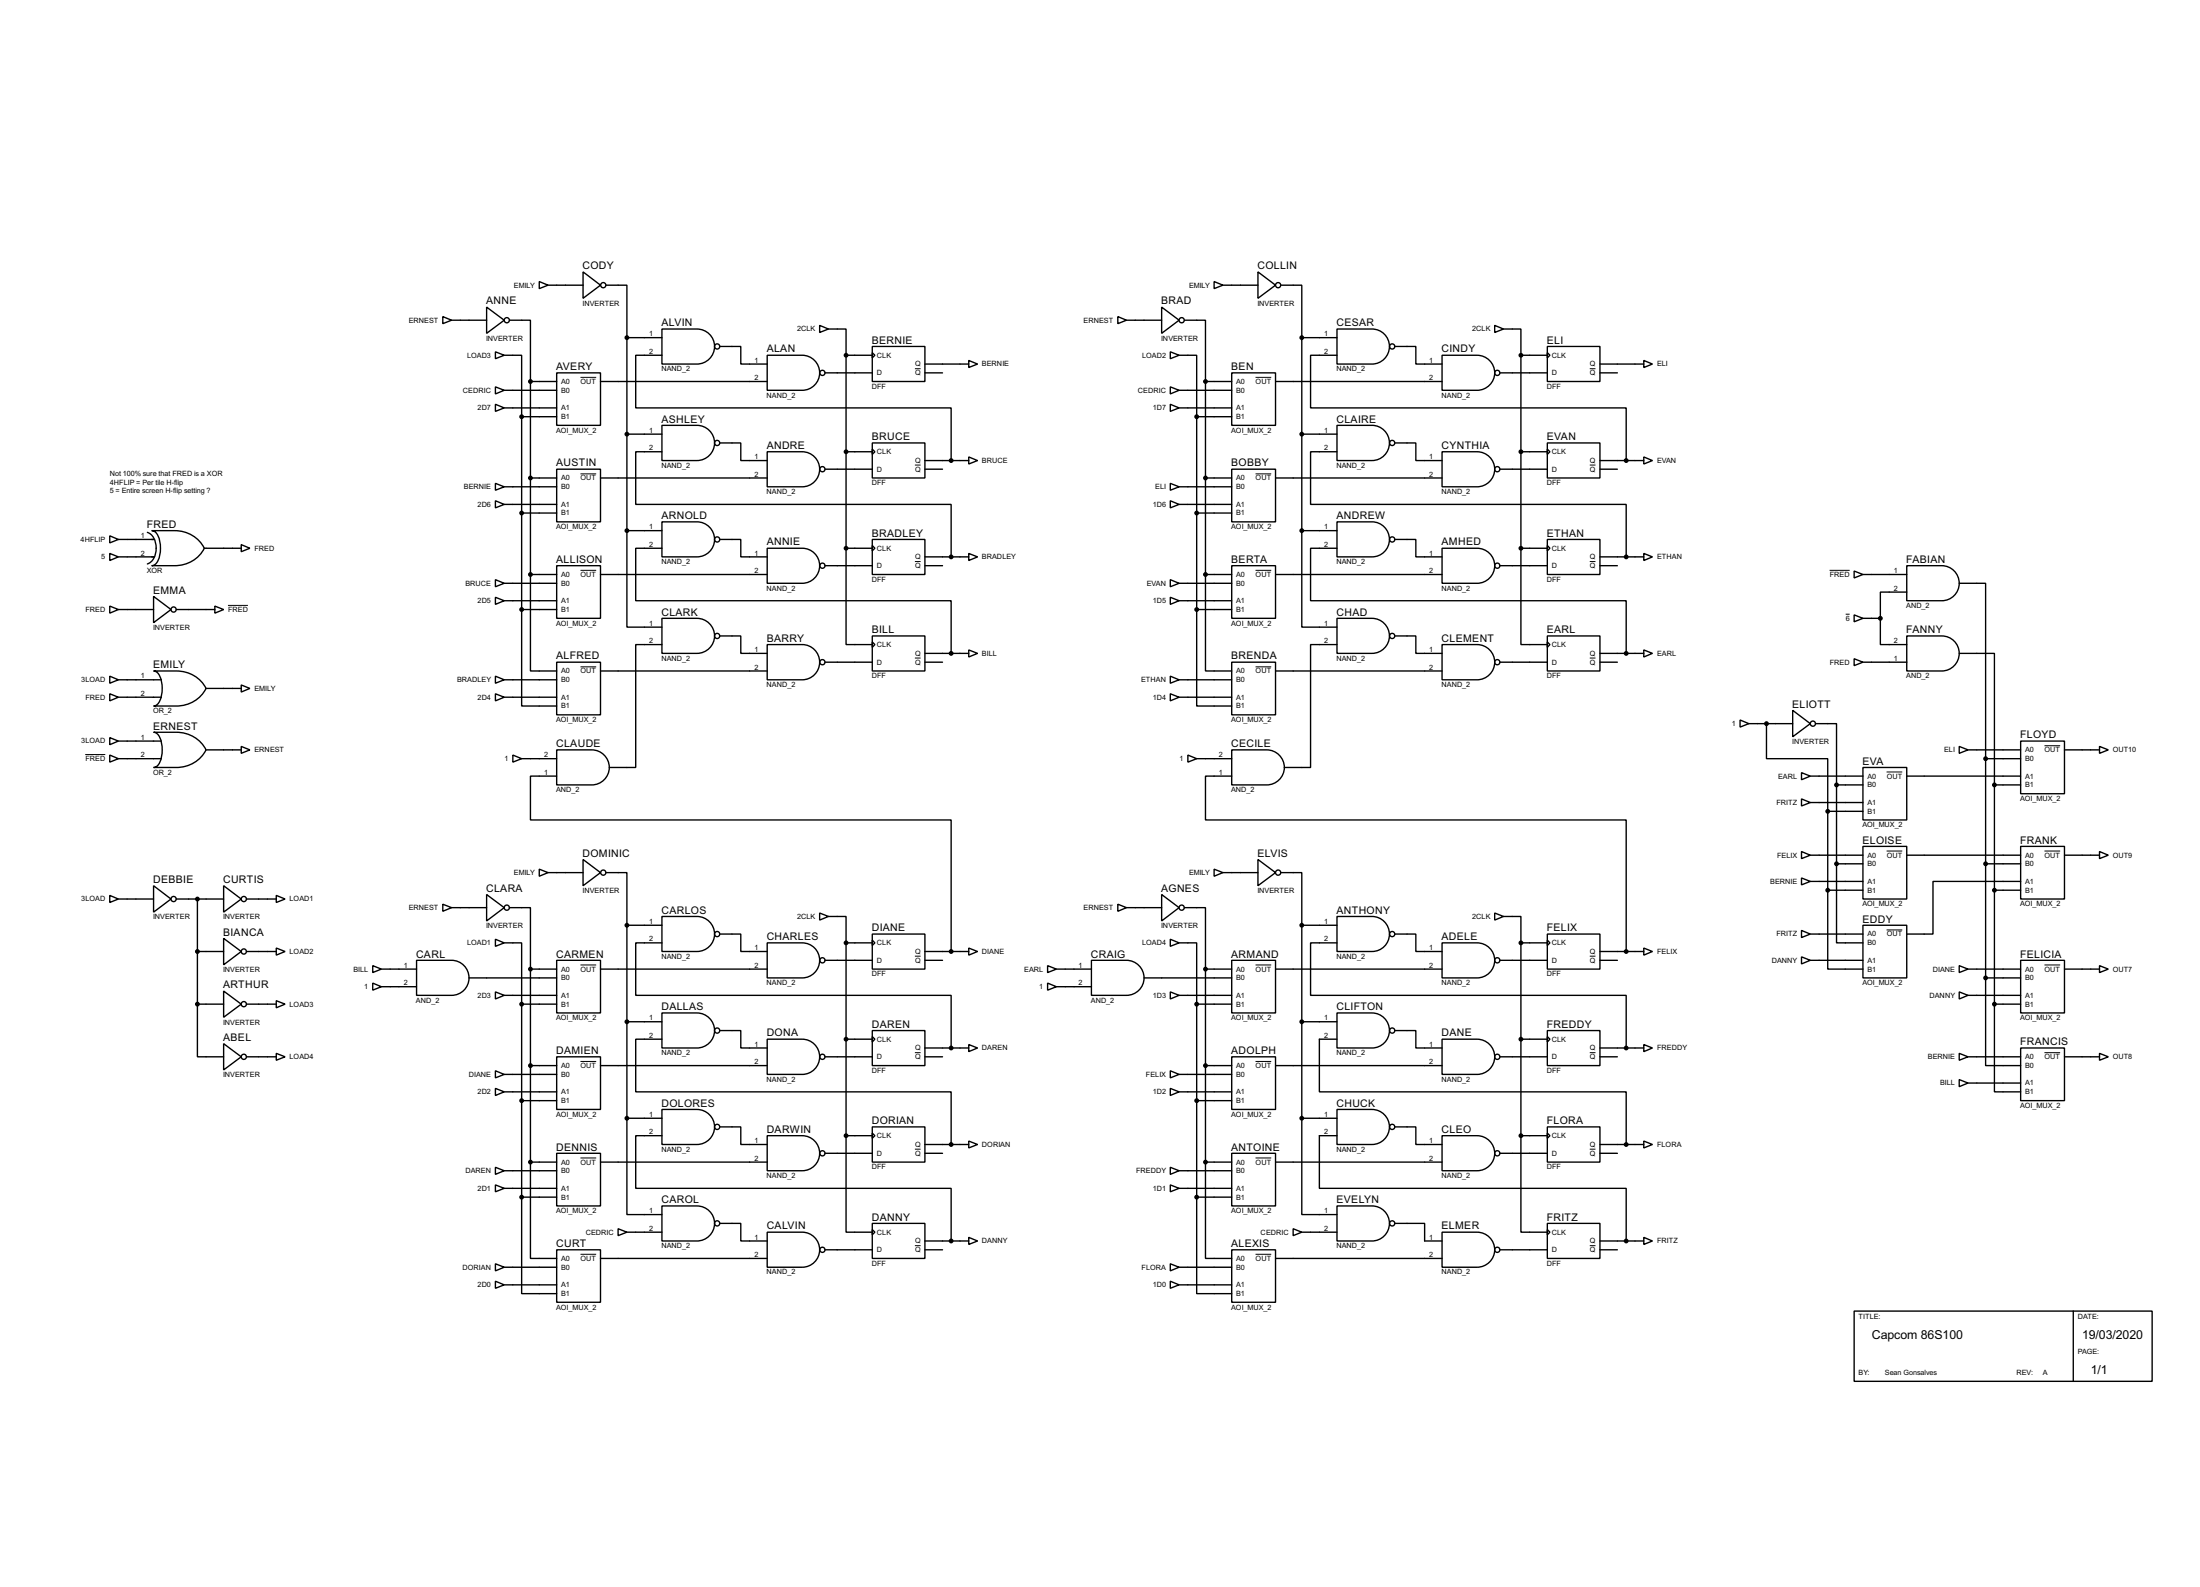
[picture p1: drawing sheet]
<svg xmlns="http://www.w3.org/2000/svg" width="637mm" height="460mm" viewBox="0 0 637 460" stroke-linecap="round" stroke-linejoin="round" font-family="sans-serif">
<g fill="none" stroke="#000" stroke-width=".4">
<path d="M169 78.8l5 3.8-5 3.8zM364.5 78.8l5.1 3.8-5.1 3.8zM128.3 91.7l2.6 1.1-2.6 1zM130.9 92.8h10.1M141 89l5.1 3.8-5.1 3.8zM147.6 92.8h6.1v17.7M156.3 81.6l2.5 1-2.5 1zM158.8 82.6h10.2M175.6 82.6h6.1v15.2M181.7 97.8v55.9M181.7 97.8h10.1M191.8 95.3h10.2a5.1 5.1 0 0 1 5.1 5.1 5.1 5.1 0 0 1-5.1 5.1h-10.2z"/>
<path d="M237.5 94.3l2.6 1-2.6 1zM240.1 95.3h5.1v7.6M323.9 91.7l2.5 1.1-2.5 1zM326.4 92.8h10.2M336.6 89l5.1 3.8-5.1 3.8zM343.2 92.8h6.1v17.7M351.8 81.6l2.6 1-2.6 1zM354.4 82.6h10.1M371.1 82.6h6.1v15.2M377.2 97.8h10.2M377.2 97.8v55.9M387.4 95.3h10.2a5.1 5.1 0 0 1 5 5.1 5.1 5.1 0 0 1-5 5.1h-10.2z"/>
<path d="M433.1 94.3l2.6 1-2.6 1zM435.7 95.3h5v7.6M143.6 117.1l2.5 1.1-2.5 1zM143.6 112.1l2.5 1-2.5 1zM143.6 101.9l2.5 1-2.5 1zM146.1 102.9h5.1v17.8M146.1 118.2h15.2M146.1 113.1h15.2M153.7 110.5h7.6M153.7 110.5v55.9M161.3 108h12.7v15.2h-12.7zM174 110.5h48.3"/>
<path d="M191.8 102.9h-7.6v15.3h91.4v15.2M208.6 100.4h6.1v5.1h7.6M222.3 102.9h10.2a5.1 5.1 0 0 1 5 5.1 5.1 5.1 0 0 1-5 5.1h-10.2zM239.1 108h13.7M245.2 102.9v55.9M245.2 102.9h7.6M252.8 100.4h15.2v10.1h-15.2zM252.8 102.2l.7 .7-.7 .8zM268 108h5.1M268 105.5h12.7M280.7 104.4l2.6 1.1-2.6 1zM339.1 117.1l2.6 1.1-2.6 1z"/>
<path d="M339.1 101.9l2.6 1-2.6 1zM339.1 112.1l2.6 1-2.6 1zM341.7 102.9h5.1v17.8M341.7 118.2h15.2M341.7 113.1h15.2M349.3 110.5h7.6M349.3 110.5v55.9M356.9 108h12.7v15.2h-12.7zM369.6 110.5h48.3M387.4 102.9h-7.6v15.3h91.4v15.2M404.2 100.4h6.1v5.1h7.6M417.9 102.9h10.1a5.1 5.1 0 0 1 5.1 5.1 5.1 5.1 0 0 1-5.1 5.1h-10.1z"/>
<path d="M434.6 108h13.8M440.7 102.9v55.9M440.7 102.9h7.7M448.4 100.4h15.2v10.1h-15.2zM448.4 102.2l.7 .7-.7 .8zM463.6 108h5.1M463.6 105.5h12.7M476.3 104.4l2.5 1.1-2.5 1zM151.2 120.7v55.9M151.2 120.7h10.1M153.7 138.5h7.6M161.3 135.9h12.7v15.3h-12.7z"/>
<path d="M174 138.5h48.3M181.7 125.8h10.1M191.8 123.2h10.2a5.1 5.1 0 0 1 5.1 5.1 5.1 5.1 0 0 1-5.1 5.1h-10.2zM191.8 130.9h-7.6v15.2h91.4v15.2M208.6 128.3h6.1v5.1h7.6M222.3 130.9h10.2a5.1 5.1 0 0 1 5 5 5.1 5.1 0 0 1-5 5.1h-10.2zM239.1 135.9h13.7M245.2 130.9h7.6M252.8 128.3h15.2v10.2h-15.2zM252.8 130.1l.7 .8-.7 .7zM268 135.9h5.1M268 133.4h12.7"/>
<path d="M280.7 132.4l2.6 1-2.6 1zM346.8 120.7v55.9M346.8 120.7h10.1M349.3 138.5h7.6M356.9 135.9h12.7v15.3h-12.7zM369.6 138.5h48.3M377.2 125.8h10.2M387.4 123.2h10.2a5.1 5.1 0 0 1 5 5.1 5.1 5.1 0 0 1-5 5.1h-10.2zM387.4 130.9h-7.6v15.2h91.4v15.2M404.2 128.3h6.1v5.1h7.6M417.9 130.9h10.1a5.1 5.1 0 0 1 5.1 5 5.1 5.1 0 0 1-5.1 5.1h-10.1zM434.6 135.9h13.8"/>
<path d="M440.7 130.9h7.7M448.4 128.3h15.2v10.2h-15.2zM448.4 130.1l.7 .8-.7 .7zM463.6 135.9h5.1M463.6 133.4h12.7M476.3 132.4l2.5 1-2.5 1zM31.8 155.2l2.5 1.1-2.5 1zM34.3 156.3h10.5M42.7 154.2a5.2 5.2 0 0 1 2.2 6.9 3.7 3.7 0 0 1-2.2 2.3M44 153.7h6.6a9.5 9.5 0 0 1 8.6 5.1 9.4 9.4 0 0 1-8.6 5.1h-6.6a3.2 3.2 0 0 0 2.3-3.2 7.8 7.8 0 0 0-1.3-6.6zM59.2 158.8h10.7M69.9 157.8l2.5 1-2.5 1z"/>
<path d="M143.6 145.1l2.5 1-2.5 1zM143.6 140l2.5 1-2.5 1zM146.1 146.1h15.2M146.1 141h15.2M151.2 148.6h10.1M181.7 153.7v28h10.1M181.7 153.7h10.1M191.8 151.2h10.2a5.1 5.1 0 0 1 5.1 5 5.1 5.1 0 0 1-5.1 5.1h-10.2zM191.8 158.8h-7.6v15.2h91.4v15.3M208.6 156.3h6.1v5h7.6M222.3 158.8h10.2a5.1 5.1 0 0 1 5 5.1 5.1 5.1 0 0 1-5 5.1h-10.2zM245.2 158.8v27.9h7.6"/>
<path d="M245.2 158.8h7.6M252.8 156.3h15.2v10.1h-15.2zM252.8 158l.7 .8-.7 .8zM339.1 145.1l2.6 1-2.6 1zM339.1 140l2.6 1-2.6 1zM341.7 146.1h15.2M341.7 141h15.2M346.8 148.6h10.1M377.2 153.7v28h10.2M377.2 153.7h10.2M387.4 151.2h10.2a5.1 5.1 0 0 1 5 5 5.1 5.1 0 0 1-5 5.1h-10.2zM387.4 158.8h-7.6v15.2h91.4v15.3"/>
<path d="M404.2 156.3h6.1v5h7.6M417.9 158.8h10.1a5.1 5.1 0 0 1 5.1 5.1 5.1 5.1 0 0 1-5.1 5.1h-10.1zM440.7 158.8v27.9h7.7M440.7 158.8h7.7M448.4 156.3h15.2v10.1h-15.2zM448.4 158l.7 .8-.7 .8zM31.8 175.6l2.5 1-2.5 1zM31.8 160.3l2.5 1-2.5 1.1zM34.3 176.6h10.2M34.3 161.3h10.5M44.5 172.8l5.1 3.8-5.1 3.8zM51.1 176.6h11.2"/>
<path d="M62.3 175.6l2.5 1-2.5 1zM143.6 173l2.5 1-2.5 1.1zM143.6 167.9l2.5 1.1-2.5 1zM146.1 174h15.2M146.1 169h15.2M151.2 176.6v27.9h10.1M151.2 176.6h10.1M153.7 166.4v28h7.6M153.7 166.4h7.6M161.3 163.9h12.7v15.2h-12.7zM174 166.4h48.3M191.8 179.1h10.2a5.1 5.1 0 0 1 5.1 5.1 5.1 5.1 0 0 1-5.1 5.1h-10.2z"/>
<path d="M239.1 163.9h13.7M268 163.9h5.1M268 161.3h12.7M280.7 160.3l2.6 1-2.6 1.1zM339.1 173l2.6 1-2.6 1.1zM339.1 167.9l2.6 1.1-2.6 1zM341.7 174h15.2M341.7 169h15.2M346.8 176.6v27.9h10.1M346.8 176.6h10.1M349.3 166.4v28h7.6M349.3 166.4h7.6"/>
<path d="M356.9 163.9h12.7v15.2h-12.7zM369.6 166.4h48.3M387.4 179.1h10.2a5.1 5.1 0 0 1 5 5.1 5.1 5.1 0 0 1-5 5.1h-10.2zM434.6 163.9h13.8M463.6 163.9h5.1M463.6 161.3h12.7M476.3 160.3l2.5 1-2.5 1.1zM537.3 178.1l2.5 1-2.5 1zM537.3 165.4l2.5 1-2.5 1zM539.8 166.4h12.7M539.8 179.1h5.1M544.9 179.1v7.6h7.6"/>
<path d="M552.5 163.9h10.2a5.1 5.1 0 0 1 5 5 5.1 5.1 0 0 1-5 5.1h-10.2zM552.5 171.5h-7.6v7.6M567.7 169h7.7v50.8M31.8 195.9l2.5 1-2.5 1zM34.3 196.9h12.5M44.5 194.4h6.6a9.4 9.4 0 0 1 8.6 5 9.5 9.5 0 0 1-8.6 5.1h-6.6a3.2 3.2 0 0 0 2.3-3.1 7.8 7.8 0 0 0-1.3-6.6zM59.7 199.4h10.2M69.9 198.4l2.5 1-2.5 1.1zM143.6 195.9l2.5 1-2.5 1zM146.1 196.9h15.2M161.3 191.8h12.7v15.3h-12.7zM174 194.4h48.3"/>
<path d="M191.8 186.7h-7.6v35.6h-7.6M208.6 184.2h6.1v5.1h7.6M222.3 186.7h10.2a5.1 5.1 0 0 1 5 5.1 5.1 5.1 0 0 1-5 5.1h-10.2zM239.1 191.8h13.7M252.8 184.2h15.2v10.2h-15.2zM252.8 186l.7 .7-.7 .8zM268 191.8h5.1M268 189.3h12.7M280.7 188.3l2.6 1-2.6 1zM339.1 195.9l2.6 1-2.6 1zM341.7 196.9h15.2M356.9 191.8h12.7v15.3h-12.7z"/>
<path d="M369.6 194.4h48.3M387.4 186.7h-7.6v35.6h-7.6M404.2 184.2h6.1v5.1h7.6M417.9 186.7h10.1a5.1 5.1 0 0 1 5.1 5.1 5.1 5.1 0 0 1-5.1 5.1h-10.1zM434.6 191.8h13.8M448.4 184.2h15.2v10.2h-15.2zM448.4 186l.7 .7-.7 .8zM463.6 191.8h5.1M463.6 189.3h12.7M476.3 188.3l2.5 1-2.5 1zM537.3 190.8l2.5 1-2.5 1zM539.8 191.8h12.7"/>
<path d="M552.5 184.2h10.2a5.1 5.1 0 0 1 5 5.1 5.1 5.1 0 0 1-5 5.1h-10.2zM567.7 189.3h10.2v38.1M31.8 201l2.5 1-2.5 1zM31.8 213.7l2.5 1-2.5 1zM31.8 218.7l2.5 1.1-2.5 1zM34.3 202h12.5M34.3 214.7h12.5M34.3 219.8h12.5M44.5 212.1h6.6a9.5 9.5 0 0 1 8.6 5.1 9.5 9.5 0 0 1-8.6 5.1h-6.6a3.2 3.2 0 0 0 2.3-3.1 7.9 7.9 0 0 0-1.3-6.7zM59.7 217.2h10.2M69.9 216.2l2.5 1-2.5 1zM143.6 201l2.5 1-2.5 1z"/>
<path d="M146.1 202h15.2M148.6 218.7l2.6 1.1-2.6 1zM151.2 219.8h10.1M161.3 217.2h10.2a5.1 5.1 0 0 1 5.1 5.1 5.1 5.1 0 0 1-5.1 5.1h-10.2zM339.1 201l2.6 1-2.6 1zM341.7 202h15.2M344.2 218.7l2.6 1.1-2.6 1zM346.8 219.8h10.1M356.9 217.2h10.2a5.1 5.1 0 0 1 5.1 5.1 5.1 5.1 0 0 1-5.1 5.1h-10.2zM504.2 208.6l2.6 1-2.6 1zM506.8 209.6h12.7M511.9 209.6v10.2h17.7v15.2"/>
<path d="M519.5 205.8l5.1 3.8-5.1 3.8zM526.1 209.6h6.1v17.8M567.7 216.2l2.6 1-2.6 1zM570.3 217.2h15.2M575.4 219.8h10.1M575.4 219.8v63.5M585.5 214.7h12.7v15.2h-12.7zM598.2 217.2h10.2M608.4 216.2l2.5 1-2.5 1zM161.3 224.8h-7.6v12.7h121.9v38.1M356.9 224.8h-7.6v12.7h121.9v38.1M522 223.8l2.6 1-2.6 1.1z"/>
<path d="M522 231.4l2.6 1.1-2.6 1zM524.6 224.8h15.2M524.6 232.5h15.2M529.6 235h10.2M529.6 235v22.9M532.2 227.4h7.6M532.2 227.4v22.8M539.8 222.3h12.7v15.2h-12.7zM552.5 224.8h33M577.9 227.4v63.5M577.9 227.4h7.6M31.8 259.4l2.5 1-2.5 1z"/>
<path d="M44.5 256.6l5.1 3.8-5.1 3.8zM64.8 256.6l5.1 3.8-5.1 3.8zM80.1 259.4l2.5 1-2.5 1zM141 259.1l5.1 3.8-5.1 3.9zM156.3 251.8l2.5 1-2.5 1zM158.8 252.8h10.2M169 249l5 3.8-5 3.8zM175.6 252.8h6.1v15.2M336.6 259.1l5.1 3.8-5.1 3.9zM351.8 251.8l2.6 1-2.6 1zM354.4 252.8h10.1M364.5 249l5.1 3.8-5.1 3.8z"/>
<path d="M371.1 252.8h6.1v15.2M522 254.3l2.6 1-2.6 1zM522 246.7l2.6 1-2.6 1zM524.6 247.7h15.2M524.6 255.3h15.2M529.6 257.9v22.8h10.2M529.6 257.9h10.2M532.2 250.2v22.9h7.6M532.2 250.2h7.6M539.8 245.2h12.7v15.2h-12.7zM552.5 247.7h33M575.4 250.2h10.1"/>
<path d="M577.9 257.9h7.6M585.5 245.2h12.7v15.2h-12.7zM585.5 255.3h-25.4v15.3h-7.6M598.2 247.7h10.2M608.4 246.7l2.5 1-2.5 1zM34.3 260.4h10.2M51.1 260.4h13.7M57.2 275.6h7.6M57.2 260.4v30.5M64.8 271.8l5.1 3.8-5.1 3.9zM71.4 260.4h8.7M71.4 275.6h8.7"/>
<path d="M80.1 274.6l2.5 1-2.5 1.1zM108 279.7l2.5 1-2.5 1zM120.7 278.2h10.2a5.1 5.1 0 0 1 5 5 5.1 5.1 0 0 1-5 5.1h-10.2zM128.3 261.9l2.6 1-2.6 1.1zM130.9 262.9h10.1M143.6 272.1l2.5 1-2.5 1zM146.1 273.1h5.1v17.8M147.6 262.9h6.1v17.8M161.3 278.2h12.7v15.2h-12.7zM181.7 268h10.1M181.7 268v55.9M191.8 265.5h10.2a5.1 5.1 0 0 1 5.1 5 5.1 5.1 0 0 1-5.1 5.1h-10.2z"/>
<path d="M191.8 273.1h-7.6v15.2h91.4v15.3M208.6 270.6h6.1v5h7.6M222.3 273.1h10.2a5.1 5.1 0 0 1 5 5.1 5.1 5.1 0 0 1-5 5.1h-10.2zM237.5 264.5l2.6 1-2.6 1zM239.1 278.2h13.7M240.1 265.5h5.1v7.6M245.2 273.1v55.9M245.2 273.1h7.6M252.8 270.6h15.2v10.1h-15.2zM252.8 272.3l.7 .8-.7 .8zM268 278.2h5.1M268 275.6h12.7"/>
<path d="M280.7 274.6l2.6 1-2.6 1.1zM303.6 279.7l2.5 1-2.5 1zM316.3 278.2h10.1a5.1 5.1 0 0 1 5.1 5 5.1 5.1 0 0 1-5.1 5.1h-10.1zM323.9 261.9l2.5 1-2.5 1.1zM326.4 262.9h10.2M339.1 272.1l2.6 1-2.6 1zM341.7 273.1h5.1v17.8M343.2 262.9h6.1v17.8M356.9 278.2h12.7v15.2h-12.7zM377.2 268h10.2M377.2 268v55.9M387.4 265.5h10.2a5.1 5.1 0 0 1 5 5 5.1 5.1 0 0 1-5 5.1h-10.2z"/>
<path d="M387.4 273.1h-7.6v15.2h91.4v15.3M404.2 270.6h6.1v5h7.6M417.9 273.1h10.1a5.1 5.1 0 0 1 5.1 5.1 5.1 5.1 0 0 1-5.1 5.1h-10.1zM433.1 264.5l2.6 1-2.6 1zM434.6 278.2h13.8M435.7 265.5h5v7.6M440.7 273.1v55.9M440.7 273.1h7.7M448.4 270.6h15.2v10.1h-15.2zM448.4 272.3l.7 .8-.7 .8zM463.6 278.2h5.1M463.6 275.6h12.7"/>
<path d="M476.3 274.6l2.5 1-2.5 1.1zM522 277.2l2.6 1-2.6 1zM522 269.5l2.6 1.1-2.6 1zM524.6 278.2h15.2M524.6 270.6h15.2M539.8 268h12.7v15.3h-12.7zM567.7 279.7l2.6 1-2.6 1zM585.5 278.2h12.7v15.2h-12.7zM608.4 279.7l2.5 1-2.5 1zM57.2 290.9v15.2h7.6M57.2 290.9h7.6M64.8 287.1l5.1 3.8-5.1 3.8z"/>
<path d="M71.4 290.9h8.7M80.1 289.9l2.5 1-2.5 1zM108 284.8l2.5 1-2.5 1zM110.5 280.7h10.2M110.5 285.8h10.2M135.9 283.3h25.4M143.6 287.3l2.5 1-2.5 1.1zM146.1 288.3h15.2M151.2 290.9h10.1M151.2 290.9v55.9M153.7 280.7h7.6M153.7 280.7v55.9"/>
<path d="M174 280.7h48.3M181.7 296h10.1M191.8 293.4h10.2a5.1 5.1 0 0 1 5.1 5.1 5.1 5.1 0 0 1-5.1 5.1h-10.2zM208.6 298.5h6.1v5.1h7.6M252.8 298.5h15.2v10.2h-15.2zM303.6 284.8l2.5 1-2.5 1zM306.1 280.7h10.2M306.1 285.8h10.2M331.5 283.3h25.4M339.1 287.3l2.6 1-2.6 1.1zM341.7 288.3h15.2M346.8 290.9h10.1"/>
<path d="M346.8 290.9v55.9M349.3 280.7h7.6M349.3 280.7v55.9M369.6 280.7h48.3M377.2 296h10.2M387.4 293.4h10.2a5.1 5.1 0 0 1 5 5.1 5.1 5.1 0 0 1-5 5.1h-10.2zM404.2 298.5h6.1v5.1h7.6M448.4 298.5h15.2v10.2h-15.2zM567.7 287.3l2.6 1-2.6 1.1zM570.3 280.7h15.2M570.3 288.3h15.2M575.4 283.3v25.4h10.1"/>
<path d="M575.4 283.3h10.1M577.9 290.9v25.4h7.6M577.9 290.9h7.6M598.2 280.7h10.2M64.8 302.3l5.1 3.8-5.1 3.8zM71.4 306.1h8.7M80.1 305.1l2.5 1-2.5 1zM143.6 315.3l2.5 1-2.5 1zM143.6 310.2l2.5 1-2.5 1zM146.1 316.3h15.2M146.1 311.2h15.2M151.2 318.8h10.1"/>
<path d="M153.7 308.7h7.6M161.3 306.1h12.7v15.3h-12.7zM174 308.7h48.3M191.8 301h-7.6v15.3h91.4v15.2M222.3 301h10.2a5.1 5.1 0 0 1 5 5.1 5.1 5.1 0 0 1-5 5.1h-10.2zM239.1 306.1h13.7M245.2 301h7.6M252.8 300.3l.7 .7-.7 .8zM268 306.1h5.1M268 303.6h12.7M280.7 302.6l2.6 1-2.6 1zM339.1 315.3l2.6 1-2.6 1z"/>
<path d="M339.1 310.2l2.6 1-2.6 1zM341.7 316.3h15.2M341.7 311.2h15.2M346.8 318.8h10.1M349.3 308.7h7.6M356.9 306.1h12.7v15.3h-12.7zM369.6 308.7h48.3M387.4 301h-5.1v15.3h88.9v15.2M417.9 301h10.1a5.1 5.1 0 0 1 5.1 5.1 5.1 5.1 0 0 1-5.1 5.1h-10.1zM434.6 306.1h13.8M440.7 301h7.7M448.4 300.3l.7 .7-.7 .8z"/>
<path d="M463.6 306.1h5.1M463.6 303.6h12.7M476.3 302.6l2.5 1-2.5 1zM567.7 312.7l2.6 1-2.6 1.1zM567.7 305.1l2.6 1-2.6 1zM570.3 306.1h15.2M570.3 313.7h15.2M585.5 303.6h12.7v15.2h-12.7zM598.2 306.1h10.2M608.4 305.1l2.5 1-2.5 1zM143.6 338.1l2.5 1-2.5 1.1zM146.1 339.1h15.2"/>
<path d="M153.7 336.6v27.9h7.6M153.7 336.6h7.6M161.3 334.1h12.7v15.2h-12.7zM174 336.6h48.3M181.7 323.9v27.9h10.1M181.7 323.9h10.1M191.8 321.4h10.2a5.1 5.1 0 0 1 5.1 5 5.1 5.1 0 0 1-5.1 5.1h-10.2zM191.8 329h-7.6v15.2h91.4v15.3M208.6 326.4h6.1v5.1h7.6M222.3 329h10.2a5.1 5.1 0 0 1 5 5 5.1 5.1 0 0 1-5 5.1h-10.2zM239.1 334.1h13.7M245.2 329v27.9h7.6"/>
<path d="M245.2 329h7.6M252.8 326.4h15.2v10.2h-15.2zM252.8 328.2l.7 .8-.7 .7zM268 334.1h5.1M268 331.5h12.7M280.7 330.5l2.6 1-2.6 1zM339.1 338.1l2.6 1-2.6 1.1zM341.7 339.1h15.2M349.3 336.6v27.9h7.6M349.3 336.6h7.6M356.9 334.1h12.7v15.2h-12.7zM369.6 336.6h48.3"/>
<path d="M377.2 323.9v27.9h10.2M377.2 323.9h10.2M387.4 321.4h10.2a5.1 5.1 0 0 1 5 5 5.1 5.1 0 0 1-5 5.1h-10.2zM387.4 329h-5.1v15.2h88.9v15.3M404.2 326.4h6.1v5.1h7.6M417.9 329h10.1a5.1 5.1 0 0 1 5.1 5 5.1 5.1 0 0 1-5.1 5.1h-10.1zM434.6 334.1h13.8M440.7 329v27.9h7.7M440.7 329h7.7M448.4 326.4h15.2v10.2h-15.2zM448.4 328.2l.7 .8-.7 .7zM463.6 334.1h5.1"/>
<path d="M463.6 331.5h12.7M476.3 330.5l2.5 1-2.5 1zM143.6 343.2l2.5 1-2.5 1zM146.1 344.2h15.2M151.2 346.8v27.9h10.1M151.2 346.8h10.1M179.1 355.9l2.6 1-2.6 1zM181.7 356.9h10.1M191.8 349.3h10.2a5.1 5.1 0 0 1 5.1 5.1 5.1 5.1 0 0 1-5.1 5.1h-10.2zM208.6 354.4h6.1v5.1h7.6M222.3 356.9h10.2a5.1 5.1 0 0 1 5 5.1 5.1 5.1 0 0 1-5 5.1h-10.2zM252.8 354.4h15.2v10.1h-15.2z"/>
<path d="M252.8 356.2l.7 .7-.7 .8zM268 359.5h12.7M280.7 358.4l2.6 1.1-2.6 1zM339.1 343.2l2.6 1-2.6 1zM341.7 344.2h15.2M346.8 346.8v27.9h10.1M346.8 346.8h10.1M374.7 355.9l2.5 1-2.5 1zM377.2 356.9h10.2M387.4 349.3h10.2a5.1 5.1 0 0 1 5 5.1 5.1 5.1 0 0 1-5 5.1h-10.2zM404.2 354.4h8.6v5.1h5.1M417.9 356.9h10.1a5.1 5.1 0 0 1 5.1 5.1 5.1 5.1 0 0 1-5.1 5.1h-10.1z"/>
<path d="M448.4 354.4h15.2v10.1h-15.2zM448.4 356.2l.7 .7-.7 .8zM463.6 359.5h12.7M476.3 358.4l2.5 1.1-2.5 1zM143.6 371.1l2.5 1.1-2.5 1zM143.6 366.1l2.5 1-2.5 1zM146.1 372.2h15.2M146.1 367.1h15.2M161.3 362h12.7v15.2h-12.7zM174 364.5h48.3M239.1 362h13.7M268 362h5.1"/>
<path d="M339.1 371.1l2.6 1.1-2.6 1zM339.1 366.1l2.6 1-2.6 1zM341.7 372.2h15.2M341.7 367.1h15.2M356.9 362h12.7v15.2h-12.7zM369.6 364.5h48.3M434.6 362h13.8M463.6 362h5.1M537.3 379.8h86.3v20.3h-86.3zM600.8 379.8v20.3"/>
<circle cx="146.8" cy="92.8" r=".75"/>
<circle cx="174.8" cy="82.6" r=".75"/>
<circle cx="342.4" cy="92.8" r=".75"/>
<circle cx="370.3" cy="82.6" r=".75"/>
<circle cx="207.8" cy="100.4" r=".75"/>
<circle cx="238.3" cy="108" r=".75"/>
<circle cx="403.4" cy="100.4" r=".75"/>
<circle cx="433.8" cy="108" r=".75"/>
<circle cx="207.8" cy="128.3" r=".75"/>
<circle cx="238.3" cy="135.9" r=".75"/>
<circle cx="403.4" cy="128.3" r=".75"/>
<circle cx="433.8" cy="135.9" r=".75"/>
<circle cx="207.8" cy="156.3" r=".75"/>
<circle cx="403.4" cy="156.3" r=".75"/>
<circle cx="50.3" cy="176.6" r=".75"/>
<circle cx="238.3" cy="163.9" r=".75"/>
<circle cx="433.8" cy="163.9" r=".75"/>
<circle cx="207.8" cy="184.2" r=".75"/>
<circle cx="238.3" cy="191.8" r=".75"/>
<circle cx="403.4" cy="184.2" r=".75"/>
<circle cx="433.8" cy="191.8" r=".75"/>
<circle cx="525.3" cy="209.6" r=".75"/>
<circle cx="174.8" cy="252.8" r=".75"/>
<circle cx="370.3" cy="252.8" r=".75"/>
<circle cx="50.3" cy="260.4" r=".75"/>
<circle cx="70.6" cy="275.6" r=".75"/>
<circle cx="70.6" cy="260.4" r=".75"/>
<circle cx="146.8" cy="262.9" r=".75"/>
<circle cx="207.8" cy="270.6" r=".75"/>
<circle cx="238.3" cy="278.2" r=".75"/>
<circle cx="342.4" cy="262.9" r=".75"/>
<circle cx="403.4" cy="270.6" r=".75"/>
<circle cx="433.8" cy="278.2" r=".75"/>
<circle cx="70.6" cy="290.9" r=".75"/>
<circle cx="207.8" cy="298.5" r=".75"/>
<circle cx="403.4" cy="298.5" r=".75"/>
<circle cx="70.6" cy="306.1" r=".75"/>
<circle cx="238.3" cy="306.1" r=".75"/>
<circle cx="433.8" cy="306.1" r=".75"/>
<circle cx="207.8" cy="326.4" r=".75"/>
<circle cx="238.3" cy="334.1" r=".75"/>
<circle cx="403.4" cy="326.4" r=".75"/>
<circle cx="433.8" cy="334.1" r=".75"/>
<circle cx="207.8" cy="354.4" r=".75"/>
<circle cx="403.4" cy="354.4" r=".75"/>
<circle cx="238.3" cy="362" r=".75"/>
<circle cx="433.8" cy="362" r=".75"/>
</g>
<g fill="none" stroke="#000" stroke-width=".29">
<path d="M168.2 109.3h4.6M265.1 106.8h1.7M363.8 109.3h4.6M460.7 106.8h1.6M168.2 137.3h4.6M265.1 134.7h1.7M363.8 137.3h4.6M460.7 134.7h1.6M66.1 175.4h5.8M168.2 165.2h4.6M265.1 162.7h1.7M363.8 165.2h4.6"/>
<path d="M460.7 162.7h1.6M530.2 165.2h5.8M534.8 177.9h1.2M168.2 193.2h4.6M265.1 190.6h1.7M363.8 193.2h4.6M460.7 190.6h1.6M24.7 218.6h5.8M592.4 216h4.6M546.7 223.6h4.5M546.7 246.5h4.5M592.4 246.5h4.6"/>
<path d="M168.2 279.5h4.6M265.1 277h1.7M363.8 279.5h4.6M460.7 277h1.6M546.7 269.4h4.5M592.4 279.5h4.6M168.2 307.5h4.6M265.1 304.9h1.7M363.8 307.5h4.6M460.7 304.9h1.6M592.4 304.9h4.6M168.2 335.4h4.6"/>
<path d="M265.1 332.9h1.7M363.8 335.4h4.6M460.7 332.9h1.6M168.2 363.3h4.6M265.1 360.8h1.7M363.8 363.3h4.6M460.7 360.8h1.6"/>
</g>
<g fill="#000" stroke="#000" stroke-width=".4">
<circle cx="181.6" cy="97.8" r=".5"/>
<circle cx="377.2" cy="97.8" r=".5"/>
<circle cx="153.7" cy="110.5" r=".5"/>
<circle cx="245.1" cy="102.9" r=".5"/>
<circle cx="349.3" cy="110.5" r=".5"/>
<circle cx="440.7" cy="102.9" r=".5"/>
<circle cx="151.1" cy="120.7" r=".5"/>
<circle cx="153.7" cy="138.5" r=".5"/>
<circle cx="181.6" cy="125.8" r=".5"/>
<circle cx="245.1" cy="130.9" r=".5"/>
<circle cx="275.6" cy="133.4" r=".5"/>
<circle cx="346.7" cy="120.7" r=".5"/>
<circle cx="349.3" cy="138.5" r=".5"/>
<circle cx="377.2" cy="125.8" r=".5"/>
<circle cx="440.7" cy="130.9" r=".5"/>
<circle cx="471.2" cy="133.4" r=".5"/>
<circle cx="151.1" cy="148.6" r=".5"/>
<circle cx="181.6" cy="153.7" r=".5"/>
<circle cx="245.1" cy="158.8" r=".5"/>
<circle cx="346.7" cy="148.6" r=".5"/>
<circle cx="377.2" cy="153.7" r=".5"/>
<circle cx="440.7" cy="158.8" r=".5"/>
<circle cx="151.1" cy="176.6" r=".5"/>
<circle cx="153.7" cy="166.4" r=".5"/>
<circle cx="275.6" cy="161.3" r=".5"/>
<circle cx="346.7" cy="176.6" r=".5"/>
<circle cx="349.3" cy="166.4" r=".5"/>
<circle cx="471.2" cy="161.3" r=".5"/>
<circle cx="544.8" cy="179.1" r=".5"/>
<circle cx="275.6" cy="189.3" r=".5"/>
<circle cx="471.2" cy="189.3" r=".5"/>
<circle cx="511.8" cy="209.6" r=".5"/>
<circle cx="575.3" cy="219.8" r=".5"/>
<circle cx="529.6" cy="235" r=".5"/>
<circle cx="532.1" cy="227.4" r=".5"/>
<circle cx="577.9" cy="227.4" r=".5"/>
<circle cx="529.6" cy="257.9" r=".5"/>
<circle cx="532.1" cy="250.2" r=".5"/>
<circle cx="575.3" cy="250.2" r=".5"/>
<circle cx="577.9" cy="257.9" r=".5"/>
<circle cx="57.2" cy="260.4" r=".5"/>
<circle cx="57.2" cy="275.6" r=".5"/>
<circle cx="181.6" cy="268" r=".5"/>
<circle cx="245.1" cy="273.1" r=".5"/>
<circle cx="275.6" cy="275.6" r=".5"/>
<circle cx="377.2" cy="268" r=".5"/>
<circle cx="440.7" cy="273.1" r=".5"/>
<circle cx="471.2" cy="275.6" r=".5"/>
<circle cx="57.2" cy="290.9" r=".5"/>
<circle cx="151.1" cy="290.9" r=".5"/>
<circle cx="153.7" cy="280.7" r=".5"/>
<circle cx="181.6" cy="296" r=".5"/>
<circle cx="346.7" cy="290.9" r=".5"/>
<circle cx="349.3" cy="280.7" r=".5"/>
<circle cx="377.2" cy="296" r=".5"/>
<circle cx="575.3" cy="283.3" r=".5"/>
<circle cx="577.9" cy="290.9" r=".5"/>
<circle cx="151.1" cy="318.8" r=".5"/>
<circle cx="153.7" cy="308.7" r=".5"/>
<circle cx="245.1" cy="301" r=".5"/>
<circle cx="275.6" cy="303.6" r=".5"/>
<circle cx="346.7" cy="318.8" r=".5"/>
<circle cx="349.3" cy="308.7" r=".5"/>
<circle cx="440.7" cy="301" r=".5"/>
<circle cx="471.2" cy="303.6" r=".5"/>
<circle cx="153.7" cy="336.6" r=".5"/>
<circle cx="181.6" cy="323.9" r=".5"/>
<circle cx="245.1" cy="329" r=".5"/>
<circle cx="275.6" cy="331.5" r=".5"/>
<circle cx="349.3" cy="336.6" r=".5"/>
<circle cx="377.2" cy="323.9" r=".5"/>
<circle cx="440.7" cy="329" r=".5"/>
<circle cx="471.2" cy="331.5" r=".5"/>
<circle cx="151.1" cy="346.8" r=".5"/>
<circle cx="275.6" cy="359.5" r=".5"/>
<circle cx="346.7" cy="346.8" r=".5"/>
<circle cx="471.2" cy="359.5" r=".5"/>
</g>
<g font-size="4">
<text x="542.4" y="387.9">Capcom 86S100</text>
<text x="603.3" y="387.9">19/03/2020</text>
<text x="605.8" y="398.1">1/1</text>
</g>
<g font-size="3.4">
<text x="168.8" y="78">CODY</text>
<text x="364.4" y="78">COLLIN</text>
<text x="140.9" y="88.2">ANNE</text>
<text x="336.5" y="88.2">BRAD</text>
<text x="191.7" y="94.5">ALVIN</text>
<text x="387.3" y="94.5">CESAR</text>
<text x="252.6" y="99.5">BERNIE</text>
<text x="448.2" y="99.5">ELI</text>
<text x="161.2" y="107.2">AVERY</text>
<text x="222.2" y="102.1">ALAN</text>
<text x="356.8" y="107.2">BEN</text>
<text x="417.7" y="102.1">CINDY</text>
<text x="191.7" y="122.4">ASHLEY</text>
<text x="387.3" y="122.4">CLAIRE</text>
<text x="222.2" y="130.1">ANDRE</text>
<text x="252.6" y="127.5">BRUCE</text>
<text x="417.7" y="130.1">CYNTHIA</text>
<text x="448.2" y="127.5">EVAN</text>
<text x="161.2" y="135.1">AUSTIN</text>
<text x="356.8" y="135.1">BOBBY</text>
<text x="42.6" y="152.9">FRED</text>
<text x="191.7" y="150.3">ARNOLD</text>
<text x="252.6" y="155.5">BRADLEY</text>
<text x="387.3" y="150.3">ANDREW</text>
<text x="448.2" y="155.5">ETHAN</text>
<text x="222.2" y="158">ANNIE</text>
<text x="417.7" y="158">AMHED</text>
<text x="161.2" y="163">ALLISON</text>
<text x="356.8" y="163">BERTA</text>
<text x="552.4" y="163">FABIAN</text>
<text x="44.4" y="172">EMMA</text>
<text x="191.7" y="178.3">CLARK</text>
<text x="387.3" y="178.3">CHAD</text>
<text x="222.2" y="185.9">BARRY</text>
<text x="252.6" y="183.4">BILL</text>
<text x="417.7" y="185.9">CLEMENT</text>
<text x="448.2" y="183.4">EARL</text>
<text x="552.4" y="183.4">FANNY</text>
<text x="161.2" y="191">ALFRED</text>
<text x="356.8" y="191">BRENDA</text>
<text x="44.4" y="193.6">EMILY</text>
<text x="519.3" y="205">ELIOTT</text>
<text x="44.4" y="211.3">ERNEST</text>
<text x="585.4" y="213.9">FLOYD</text>
<text x="161.2" y="216.4">CLAUDE</text>
<text x="356.8" y="216.4">CECILE</text>
<text x="539.7" y="221.5">EVA</text>
<text x="539.7" y="244.4">ELOISE</text>
<text x="585.4" y="244.4">FRANK</text>
<text x="168.8" y="248.2">DOMINIC</text>
<text x="364.4" y="248.2">ELVIS</text>
<text x="44.4" y="255.8">DEBBIE</text>
<text x="64.7" y="255.8">CURTIS</text>
<text x="140.9" y="258.3">CLARA</text>
<text x="336.5" y="258.3">AGNES</text>
<text x="191.7" y="264.7">CARLOS</text>
<text x="252.6" y="269.8">DIANE</text>
<text x="387.3" y="264.7">ANTHONY</text>
<text x="448.2" y="269.8">FELIX</text>
<text x="539.7" y="267.2">EDDY</text>
<text x="64.7" y="271">BIANCA</text>
<text x="222.2" y="272.3">CHARLES</text>
<text x="417.7" y="272.3">ADELE</text>
<text x="120.6" y="277.4">CARL</text>
<text x="161.2" y="277.4">CARMEN</text>
<text x="316.1" y="277.4">CRAIG</text>
<text x="356.8" y="277.4">ARMAND</text>
<text x="585.4" y="277.4">FELICIA</text>
<text x="64.7" y="286.3">ARTHUR</text>
<text x="191.7" y="292.6">DALLAS</text>
<text x="387.3" y="292.6">CLIFTON</text>
<text x="252.6" y="297.7">DAREN</text>
<text x="448.2" y="297.7">FREDDY</text>
<text x="64.7" y="301.5">ABEL</text>
<text x="161.2" y="305.3">DAMIEN</text>
<text x="222.2" y="300.2">DONA</text>
<text x="356.8" y="305.3">ADOLPH</text>
<text x="417.7" y="300.2">DANE</text>
<text x="585.4" y="302.8">FRANCIS</text>
<text x="191.7" y="320.6">DOLORES</text>
<text x="387.3" y="320.6">CHUCK</text>
<text x="222.2" y="328.2">DARWIN</text>
<text x="252.6" y="325.6">DORIAN</text>
<text x="417.7" y="328.2">CLEO</text>
<text x="448.2" y="325.6">FLORA</text>
<text x="161.2" y="333.3">DENNIS</text>
<text x="356.8" y="333.3">ANTOINE</text>
<text x="191.7" y="348.5">CAROL</text>
<text x="252.6" y="353.6">DANNY</text>
<text x="387.3" y="348.5">EVELYN</text>
<text x="448.2" y="353.6">FRITZ</text>
<text x="222.2" y="356.1">CALVIN</text>
<text x="417.7" y="356.1">ELMER</text>
<text x="161.2" y="361.2">CURT</text>
<text x="356.8" y="361.2">ALEXIS</text>
</g>
<g font-size="2.4">
<text x="148.9" y="83.3">EMILY</text>
<text x="344.5" y="83.3">EMILY</text>
<text x="168.8" y="88.5">INVERTER</text>
<text x="364.3" y="88.5">INVERTER</text>
<text x="118.4" y="93.5">ERNEST</text>
<text x="231" y="96">2CLK</text>
<text x="314" y="93.5">ERNEST</text>
<text x="426.6" y="96">2CLK</text>
<text x="140.8" y="98.7">INVERTER</text>
<text x="188.1" y="97.4">1</text>
<text x="336.4" y="98.7">INVERTER</text>
<text x="383.7" y="97.4">1</text>
<text x="135.3" y="103.6">LOAD3</text>
<text x="188.1" y="102.5">2</text>
<text x="191.6" y="107.6">NAND_2</text>
<text x="218.6" y="105.1">1</text>
<text x="254.1" y="103.6">CLK</text>
<text x="265.1" y="106.2">Q</text>
<text x="284.5" y="106.2">BERNIE</text>
<text x="330.9" y="103.6">LOAD2</text>
<text x="383.7" y="102.5">2</text>
<text x="387.2" y="107.6">NAND_2</text>
<text x="414.2" y="105.1">1</text>
<text x="449.6" y="103.6">CLK</text>
<text x="460.7" y="106.2">Q</text>
<text x="480.1" y="106.2">ELI</text>
<text x="134.1" y="113.7">CEDRIC</text>
<text x="162.6" y="113.7">B0</text>
<text x="162.6" y="111.2">A0</text>
<text x="168.2" y="111.2">OUT</text>
<text x="218.6" y="110.1">2</text>
<text x="252.6" y="112.6">DFF</text>
<text x="254.1" y="108.7">D</text>
<text x="265.1" y="108.7">Q</text>
<text x="329.7" y="113.7">CEDRIC</text>
<text x="358.2" y="113.7">B0</text>
<text x="358.2" y="111.2">A0</text>
<text x="363.8" y="111.2">OUT</text>
<text x="414.2" y="110.1">2</text>
<text x="448.2" y="112.6">DFF</text>
<text x="449.6" y="108.7">D</text>
<text x="460.7" y="108.7">Q</text>
<text x="138.4" y="118.9">2D7</text>
<text x="162.6" y="118.9">A1</text>
<text x="222.1" y="115.1">NAND_2</text>
<text x="334" y="118.9">1D7</text>
<text x="358.2" y="118.9">A1</text>
<text x="417.7" y="115.1">NAND_2</text>
<text x="161.1" y="125.3">AOI_MUX_2</text>
<text x="162.6" y="121.4">B1</text>
<text x="188.1" y="125.4">1</text>
<text x="356.7" y="125.3">AOI_MUX_2</text>
<text x="358.2" y="121.4">B1</text>
<text x="383.7" y="125.4">1</text>
<text x="188.1" y="130.5">2</text>
<text x="254.1" y="131.6">CLK</text>
<text x="383.7" y="130.5">2</text>
<text x="449.6" y="131.6">CLK</text>
<text x="31.8" y="137.8">Not 100% sure that FRED is a XOR</text>
<text x="191.6" y="135.5">NAND_2</text>
<text x="218.6" y="133">1</text>
<text x="254.1" y="136.6">D</text>
<text x="265.1" y="134.1">Q</text>
<text x="265.1" y="136.6">Q</text>
<text x="284.5" y="134.1">BRUCE</text>
<text x="387.2" y="135.5">NAND_2</text>
<text x="414.2" y="133">1</text>
<text x="449.6" y="136.6">D</text>
<text x="460.7" y="134.1">Q</text>
<text x="460.7" y="136.6">Q</text>
<text x="480.1" y="134.1">EVAN</text>
<text x="31.8" y="140.4">4HFLIP = Per tile H-flip</text>
<text x="31.8" y="142.9">5 = Entire screen H-flip setting ?</text>
<text x="134.4" y="141.7">BERNIE</text>
<text x="162.6" y="141.7">B0</text>
<text x="162.6" y="139.2">A0</text>
<text x="168.2" y="139.2">OUT</text>
<text x="218.6" y="138.1">2</text>
<text x="222.1" y="143.1">NAND_2</text>
<text x="252.6" y="140.5">DFF</text>
<text x="334.7" y="141.7">ELI</text>
<text x="358.2" y="141.7">B0</text>
<text x="358.2" y="139.2">A0</text>
<text x="363.8" y="139.2">OUT</text>
<text x="414.2" y="138.1">2</text>
<text x="417.7" y="143.1">NAND_2</text>
<text x="448.2" y="140.5">DFF</text>
<text x="138.4" y="146.8">2D6</text>
<text x="162.6" y="146.8">A1</text>
<text x="162.6" y="149.3">B1</text>
<text x="334" y="146.8">1D6</text>
<text x="358.2" y="146.8">A1</text>
<text x="358.2" y="149.3">B1</text>
<text x="40.8" y="155.9">1</text>
<text x="161.1" y="153.3">AOI_MUX_2</text>
<text x="188.1" y="153.3">1</text>
<text x="356.7" y="153.3">AOI_MUX_2</text>
<text x="383.7" y="153.3">1</text>
<text x="23.4" y="157">4HFLIP</text>
<text x="40.8" y="160.9">2</text>
<text x="73.7" y="159.5">FRED</text>
<text x="188.1" y="158.4">2</text>
<text x="218.6" y="160.9">1</text>
<text x="254.1" y="159.5">CLK</text>
<text x="383.7" y="158.4">2</text>
<text x="414.2" y="160.9">1</text>
<text x="449.6" y="159.5">CLK</text>
<text x="29.4" y="162">5</text>
<text x="42.5" y="166">XOR</text>
<text x="162.6" y="167.1">A0</text>
<text x="168.2" y="167.1">OUT</text>
<text x="191.6" y="163.4">NAND_2</text>
<text x="218.6" y="166">2</text>
<text x="254.1" y="164.6">D</text>
<text x="265.1" y="162">Q</text>
<text x="265.1" y="164.6">Q</text>
<text x="284.5" y="162">BRADLEY</text>
<text x="358.2" y="167.1">A0</text>
<text x="363.8" y="167.1">OUT</text>
<text x="387.2" y="163.4">NAND_2</text>
<text x="414.2" y="166">2</text>
<text x="449.6" y="164.6">D</text>
<text x="460.7" y="162">Q</text>
<text x="460.7" y="164.6">Q</text>
<text x="480.1" y="162">ETHAN</text>
<text x="530.2" y="167.1">FRED</text>
<text x="548.8" y="166">1</text>
<text x="134.8" y="169.7">BRUCE</text>
<text x="162.6" y="169.7">B0</text>
<text x="222.1" y="171.1">NAND_2</text>
<text x="252.6" y="168.5">DFF</text>
<text x="332.3" y="169.7">EVAN</text>
<text x="358.2" y="169.7">B0</text>
<text x="417.7" y="171.1">NAND_2</text>
<text x="448.2" y="168.5">DFF</text>
<text x="548.8" y="171.1">2</text>
<text x="24.7" y="177.3">FRED</text>
<text x="66.1" y="177.3">FRED</text>
<text x="138.4" y="174.7">2D5</text>
<text x="162.6" y="174.7">A1</text>
<text x="162.6" y="177.3">B1</text>
<text x="334" y="174.7">1D5</text>
<text x="358.2" y="174.7">A1</text>
<text x="358.2" y="177.3">B1</text>
<text x="534.8" y="179.8">6</text>
<text x="552.3" y="176.1">AND_2</text>
<text x="44.3" y="182.5">INVERTER</text>
<text x="161.1" y="181.2">AOI_MUX_2</text>
<text x="188.1" y="181.3">1</text>
<text x="356.7" y="181.2">AOI_MUX_2</text>
<text x="383.7" y="181.3">1</text>
<text x="188.1" y="186.3">2</text>
<text x="191.6" y="191.4">NAND_2</text>
<text x="218.6" y="188.9">1</text>
<text x="254.1" y="187.4">CLK</text>
<text x="265.1" y="190">Q</text>
<text x="284.5" y="190">BILL</text>
<text x="383.7" y="186.3">2</text>
<text x="387.2" y="191.4">NAND_2</text>
<text x="414.2" y="188.9">1</text>
<text x="449.6" y="187.4">CLK</text>
<text x="460.7" y="190">Q</text>
<text x="480.1" y="190">EARL</text>
<text x="548.8" y="191.4">1</text>
<text x="548.8" y="186.3">2</text>
<text x="23.5" y="197.6">3LOAD</text>
<text x="40.8" y="196.5">1</text>
<text x="132.4" y="197.6">BRADLEY</text>
<text x="162.6" y="197.6">B0</text>
<text x="162.6" y="195.1">A0</text>
<text x="168.2" y="195.1">OUT</text>
<text x="218.6" y="194">2</text>
<text x="252.6" y="196.5">DFF</text>
<text x="254.1" y="192.5">D</text>
<text x="265.1" y="192.5">Q</text>
<text x="330.6" y="197.6">ETHAN</text>
<text x="358.2" y="197.6">B0</text>
<text x="358.2" y="195.1">A0</text>
<text x="363.8" y="195.1">OUT</text>
<text x="414.2" y="194">2</text>
<text x="448.2" y="196.5">DFF</text>
<text x="449.6" y="192.5">D</text>
<text x="460.7" y="192.5">Q</text>
<text x="530.2" y="192.5">FRED</text>
<text x="552.3" y="196.5">AND_2</text>
<text x="24.7" y="202.7">FRED</text>
<text x="40.8" y="201.6">2</text>
<text x="73.7" y="200.1">EMILY</text>
<text x="138.4" y="202.7">2D4</text>
<text x="162.6" y="202.7">A1</text>
<text x="222.1" y="199">NAND_2</text>
<text x="334" y="202.7">1D4</text>
<text x="358.2" y="202.7">A1</text>
<text x="417.7" y="199">NAND_2</text>
<text x="44.3" y="206.6">OR_2</text>
<text x="161.1" y="209.2">AOI_MUX_2</text>
<text x="162.6" y="205.2">B1</text>
<text x="356.7" y="209.2">AOI_MUX_2</text>
<text x="358.2" y="205.2">B1</text>
<text x="23.5" y="215.4">3LOAD</text>
<text x="40.8" y="214.3">1</text>
<text x="501.8" y="210.3">1</text>
<text x="519.3" y="215.5">INVERTER</text>
<text x="24.7" y="220.5">FRED</text>
<text x="40.8" y="219.4">2</text>
<text x="73.7" y="217.9">ERNEST</text>
<text x="146.2" y="220.5">1</text>
<text x="157.7" y="219.4">2</text>
<text x="341.8" y="220.5">1</text>
<text x="353.2" y="219.4">2</text>
<text x="563.3" y="217.9">ELI</text>
<text x="586.8" y="220.5">B0</text>
<text x="586.8" y="217.9">A0</text>
<text x="592.4" y="217.9">OUT</text>
<text x="612.2" y="217.9">OUT10</text>
<text x="44.3" y="224.4">OR_2</text>
<text x="157.7" y="224.4">1</text>
<text x="353.2" y="224.4">1</text>
<text x="515.2" y="225.5">EARL</text>
<text x="541.1" y="225.5">A0</text>
<text x="546.7" y="225.5">OUT</text>
<text x="586.8" y="225.5">A1</text>
<text x="161.1" y="229.5">AND_2</text>
<text x="356.7" y="229.5">AND_2</text>
<text x="514.7" y="233.2">FRITZ</text>
<text x="541.1" y="228.1">B0</text>
<text x="541.1" y="233.2">A1</text>
<text x="585.3" y="232">AOI_MUX_2</text>
<text x="586.8" y="228.1">B1</text>
<text x="539.6" y="239.6">AOI_MUX_2</text>
<text x="541.1" y="235.7">B1</text>
<text x="514.9" y="248.4">FELIX</text>
<text x="541.1" y="250.9">B0</text>
<text x="541.1" y="248.4">A0</text>
<text x="546.7" y="248.4">OUT</text>
<text x="586.8" y="250.9">B0</text>
<text x="586.8" y="248.4">A0</text>
<text x="592.4" y="248.4">OUT</text>
<text x="612.2" y="248.4">OUT9</text>
<text x="148.9" y="253.5">EMILY</text>
<text x="344.5" y="253.5">EMILY</text>
<text x="512.9" y="256">BERNIE</text>
<text x="541.1" y="256">A1</text>
<text x="586.8" y="256">A1</text>
<text x="23.5" y="261.1">3LOAD</text>
<text x="83.9" y="261.1">LOAD1</text>
<text x="118.4" y="263.6">ERNEST</text>
<text x="168.8" y="258.7">INVERTER</text>
<text x="314" y="263.6">ERNEST</text>
<text x="364.3" y="258.7">INVERTER</text>
<text x="539.6" y="262.5">AOI_MUX_2</text>
<text x="541.1" y="258.6">B1</text>
<text x="585.3" y="262.5">AOI_MUX_2</text>
<text x="586.8" y="258.6">B1</text>
<text x="44.3" y="266.3">INVERTER</text>
<text x="64.6" y="266.3">INVERTER</text>
<text x="140.8" y="268.9">INVERTER</text>
<text x="188.1" y="267.6">1</text>
<text x="231" y="266.2">2CLK</text>
<text x="336.4" y="268.9">INVERTER</text>
<text x="383.7" y="267.6">1</text>
<text x="426.6" y="266.2">2CLK</text>
<text x="135.3" y="273.8">LOAD1</text>
<text x="188.1" y="272.7">2</text>
<text x="218.6" y="275.2">1</text>
<text x="254.1" y="273.8">CLK</text>
<text x="330.9" y="273.8">LOAD4</text>
<text x="383.7" y="272.7">2</text>
<text x="414.2" y="275.2">1</text>
<text x="449.6" y="273.8">CLK</text>
<text x="514.7" y="271.3">FRITZ</text>
<text x="541.1" y="273.8">B0</text>
<text x="541.1" y="271.3">A0</text>
<text x="546.7" y="271.3">OUT</text>
<text x="64.6" y="281.6">INVERTER</text>
<text x="83.9" y="276.3">LOAD2</text>
<text x="102.4" y="281.4">BILL</text>
<text x="117" y="280.3">1</text>
<text x="162.6" y="281.4">A0</text>
<text x="168.2" y="281.4">OUT</text>
<text x="191.6" y="277.7">NAND_2</text>
<text x="218.6" y="280.3">2</text>
<text x="254.1" y="278.9">D</text>
<text x="265.1" y="276.3">Q</text>
<text x="265.1" y="278.9">Q</text>
<text x="284.5" y="276.3">DIANE</text>
<text x="296.8" y="281.4">EARL</text>
<text x="312.6" y="280.3">1</text>
<text x="358.2" y="281.4">A0</text>
<text x="363.8" y="281.4">OUT</text>
<text x="387.2" y="277.7">NAND_2</text>
<text x="414.2" y="280.3">2</text>
<text x="449.6" y="278.9">D</text>
<text x="460.7" y="276.3">Q</text>
<text x="460.7" y="278.9">Q</text>
<text x="480.1" y="276.3">FELIX</text>
<text x="513.4" y="278.9">DANNY</text>
<text x="541.1" y="278.9">A1</text>
<text x="541.1" y="281.4">B1</text>
<text x="560" y="281.4">DIANE</text>
<text x="586.8" y="281.4">A0</text>
<text x="592.4" y="281.4">OUT</text>
<text x="612.2" y="281.4">OUT7</text>
<text x="105.6" y="286.5">1</text>
<text x="117" y="285.4">2</text>
<text x="162.6" y="284">B0</text>
<text x="222.1" y="285.4">NAND_2</text>
<text x="252.6" y="282.8">DFF</text>
<text x="301.2" y="286.5">1</text>
<text x="312.6" y="285.4">2</text>
<text x="358.2" y="284">B0</text>
<text x="417.7" y="285.4">NAND_2</text>
<text x="448.2" y="282.8">DFF</text>
<text x="539.6" y="285.4">AOI_MUX_2</text>
<text x="586.8" y="284">B0</text>
<text x="83.9" y="291.6">LOAD3</text>
<text x="120.5" y="290.4">AND_2</text>
<text x="138.4" y="289">2D3</text>
<text x="162.6" y="289">A1</text>
<text x="162.6" y="291.6">B1</text>
<text x="316.1" y="290.4">AND_2</text>
<text x="334" y="289">1D3</text>
<text x="358.2" y="289">A1</text>
<text x="358.2" y="291.6">B1</text>
<text x="559.1" y="289">DANNY</text>
<text x="586.8" y="289">A1</text>
<text x="586.8" y="291.6">B1</text>
<text x="64.6" y="296.8">INVERTER</text>
<text x="161.1" y="295.5">AOI_MUX_2</text>
<text x="188.1" y="295.6">1</text>
<text x="356.7" y="295.5">AOI_MUX_2</text>
<text x="383.7" y="295.6">1</text>
<text x="585.3" y="295.5">AOI_MUX_2</text>
<text x="188.1" y="300.6">2</text>
<text x="191.6" y="305.7">NAND_2</text>
<text x="218.6" y="303.2">1</text>
<text x="254.1" y="301.7">CLK</text>
<text x="265.1" y="304.3">Q</text>
<text x="284.5" y="304.3">DAREN</text>
<text x="383.7" y="300.6">2</text>
<text x="387.2" y="305.7">NAND_2</text>
<text x="414.2" y="303.2">1</text>
<text x="449.6" y="301.7">CLK</text>
<text x="460.7" y="304.3">Q</text>
<text x="480.1" y="304.3">FREDDY</text>
<text x="83.9" y="306.8">LOAD4</text>
<text x="135.8" y="311.9">DIANE</text>
<text x="162.6" y="311.9">B0</text>
<text x="162.6" y="309.4">A0</text>
<text x="168.2" y="309.4">OUT</text>
<text x="218.6" y="308.3">2</text>
<text x="252.6" y="310.8">DFF</text>
<text x="254.1" y="306.8">D</text>
<text x="265.1" y="306.8">Q</text>
<text x="332" y="311.9">FELIX</text>
<text x="358.2" y="311.9">B0</text>
<text x="358.2" y="309.4">A0</text>
<text x="363.8" y="309.4">OUT</text>
<text x="414.2" y="308.3">2</text>
<text x="448.2" y="310.8">DFF</text>
<text x="449.6" y="306.8">D</text>
<text x="460.7" y="306.8">Q</text>
<text x="558.6" y="306.8">BERNIE</text>
<text x="586.8" y="309.4">B0</text>
<text x="586.8" y="306.8">A0</text>
<text x="592.4" y="306.8">OUT</text>
<text x="612.2" y="306.8">OUT8</text>
<text x="64.6" y="312">INVERTER</text>
<text x="138.4" y="317">2D2</text>
<text x="162.6" y="317">A1</text>
<text x="222.1" y="313.3">NAND_2</text>
<text x="334" y="317">1D2</text>
<text x="358.2" y="317">A1</text>
<text x="417.7" y="313.3">NAND_2</text>
<text x="562.1" y="314.4">BILL</text>
<text x="586.8" y="314.4">A1</text>
<text x="586.8" y="317">B1</text>
<text x="161.1" y="323.5">AOI_MUX_2</text>
<text x="162.6" y="319.5">B1</text>
<text x="188.1" y="323.5">1</text>
<text x="356.7" y="323.5">AOI_MUX_2</text>
<text x="358.2" y="319.5">B1</text>
<text x="383.7" y="323.5">1</text>
<text x="585.3" y="320.9">AOI_MUX_2</text>
<text x="188.1" y="328.6">2</text>
<text x="254.1" y="329.7">CLK</text>
<text x="383.7" y="328.6">2</text>
<text x="449.6" y="329.7">CLK</text>
<text x="191.6" y="333.6">NAND_2</text>
<text x="218.6" y="331.1">1</text>
<text x="254.1" y="334.8">D</text>
<text x="265.1" y="332.2">Q</text>
<text x="265.1" y="334.8">Q</text>
<text x="284.5" y="332.2">DORIAN</text>
<text x="387.2" y="333.6">NAND_2</text>
<text x="414.2" y="331.1">1</text>
<text x="449.6" y="334.8">D</text>
<text x="460.7" y="332.2">Q</text>
<text x="460.7" y="334.8">Q</text>
<text x="480.1" y="332.2">FLORA</text>
<text x="134.8" y="339.8">DAREN</text>
<text x="162.6" y="339.8">B0</text>
<text x="162.6" y="337.3">A0</text>
<text x="168.2" y="337.3">OUT</text>
<text x="218.6" y="336.2">2</text>
<text x="222.1" y="341.2">NAND_2</text>
<text x="252.6" y="338.7">DFF</text>
<text x="329.2" y="339.8">FREDDY</text>
<text x="358.2" y="339.8">B0</text>
<text x="358.2" y="337.3">A0</text>
<text x="363.8" y="337.3">OUT</text>
<text x="414.2" y="336.2">2</text>
<text x="417.7" y="341.2">NAND_2</text>
<text x="448.2" y="338.7">DFF</text>
<text x="138.4" y="344.9">2D1</text>
<text x="162.6" y="344.9">A1</text>
<text x="162.6" y="347.5">B1</text>
<text x="334" y="344.9">1D1</text>
<text x="358.2" y="344.9">A1</text>
<text x="358.2" y="347.5">B1</text>
<text x="161.1" y="351.4">AOI_MUX_2</text>
<text x="188.1" y="351.4">1</text>
<text x="356.7" y="351.4">AOI_MUX_2</text>
<text x="383.7" y="351.4">1</text>
<text x="169.7" y="357.6">CEDRIC</text>
<text x="188.1" y="356.5">2</text>
<text x="218.6" y="359.1">1</text>
<text x="254.1" y="357.6">CLK</text>
<text x="365.3" y="357.6">CEDRIC</text>
<text x="383.7" y="356.5">2</text>
<text x="414.2" y="359.1">1</text>
<text x="449.6" y="357.6">CLK</text>
<text x="162.6" y="365.2">A0</text>
<text x="168.2" y="365.2">OUT</text>
<text x="191.6" y="361.6">NAND_2</text>
<text x="218.6" y="364.1">2</text>
<text x="254.1" y="362.7">D</text>
<text x="265.1" y="360.2">Q</text>
<text x="265.1" y="362.7">Q</text>
<text x="284.5" y="360.2">DANNY</text>
<text x="358.2" y="365.2">A0</text>
<text x="363.8" y="365.2">OUT</text>
<text x="387.2" y="361.6">NAND_2</text>
<text x="414.2" y="364.1">2</text>
<text x="449.6" y="362.7">D</text>
<text x="460.7" y="360.2">Q</text>
<text x="460.7" y="362.7">Q</text>
<text x="480.1" y="360.2">FRITZ</text>
<text x="134" y="367.8">DORIAN</text>
<text x="162.6" y="367.8">B0</text>
<text x="222.1" y="369.2">NAND_2</text>
<text x="252.6" y="366.6">DFF</text>
<text x="330.8" y="367.8">FLORA</text>
<text x="358.2" y="367.8">B0</text>
<text x="417.7" y="369.2">NAND_2</text>
<text x="448.2" y="366.6">DFF</text>
<text x="138.4" y="372.9">2D0</text>
<text x="162.6" y="372.9">A1</text>
<text x="162.6" y="375.4">B1</text>
<text x="334" y="372.9">1D0</text>
<text x="358.2" y="372.9">A1</text>
<text x="358.2" y="375.4">B1</text>
<text x="161.1" y="379.3">AOI_MUX_2</text>
<text x="356.7" y="379.3">AOI_MUX_2</text>
<text x="538.5" y="381.9">TITLE:</text>
<text x="602" y="381.9">DATE:</text>
<text x="602" y="392.1">PAGE:</text>
<text x="538.5" y="398.4">BY:</text>
<text x="546.2" y="398.4">Sean Gonsalves</text>
<text x="584.3" y="398.4">REV:</text>
<text x="591.9" y="398.4">A</text>
</g>
</svg>
